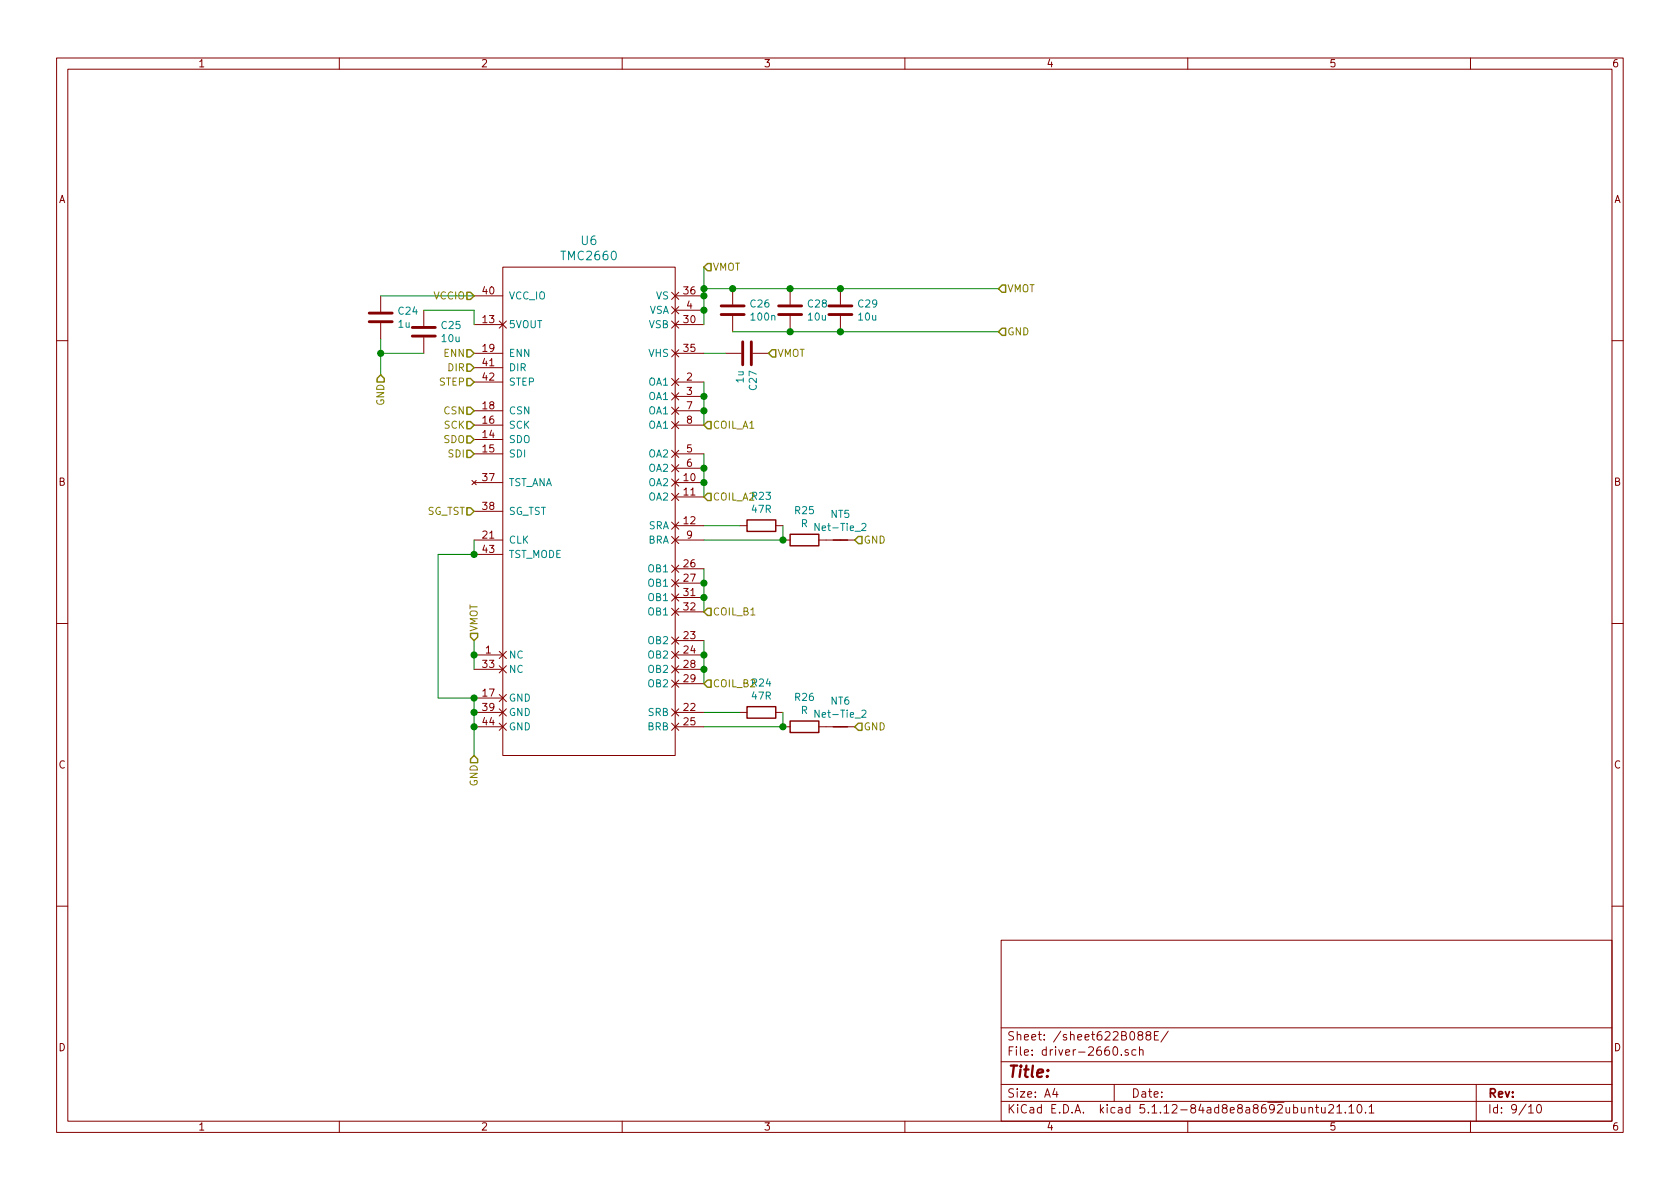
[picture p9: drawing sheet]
<svg xmlns="http://www.w3.org/2000/svg" width="297mm" height="210mm" viewBox="0 0 297 210" stroke-linecap="round" stroke-linejoin="round" font-family="sans-serif">
<g fill="none" stroke="#840000" stroke-width=".18">
<path d="M10 10.3h277v189.9h-277zM12 12.2h273v186.1h-273zM60 10.3v1.9M110 10.3v1.9M160 10.3v1.9M210 10.3v1.9M260 10.3v1.9M67.3 52.3v2.8M67.3 57.1v2.8M74.9 54.9v2.8M74.9 59.7v2.8M83.8 57.4h5.1"/>
<path d="M83.8 52.3h5.1M88.3 56.8l1.2 1.2M88.9 47.2h30.5v86.4h-30.5zM89.5 56.8l-1.2 1.2M118.7 56.8l1.3 1.2M118.7 51.7l1.3 1.3M118.7 54.2l1.3 1.3M119.4 57.4h5.1M119.4 52.3h5.1M119.4 54.9h5.1M120 56.8l-1.3 1.2M120 51.7l-1.3 1.3"/>
<path d="M120 54.2l-1.3 1.3M129.5 51v2.8M129.5 55.9v2.8M139.7 51v2.8M139.7 55.9v2.8M148.6 51v2.8M148.6 55.9v2.8M10 60.2h2M83.8 62.5h5.1M83.8 77.7h5.1M83.8 75.2h5.1M83.8 72.6h5.1"/>
<path d="M83.8 67.6h5.1M83.8 65h5.1M118.7 66.9l1.3 1.3M118.7 69.5l1.3 1.2M118.7 61.8l1.3 1.3M118.7 79.6l1.3 1.3M118.7 72l1.3 1.3M118.7 74.5l1.3 1.3M119.4 62.5h5.1M119.4 75.2h5.1M119.4 72.6h5.1M119.4 67.6h5.1"/>
<path d="M119.4 70.1h5.1M120 66.9l-1.3 1.3M120 69.5l-1.3 1.2M120 61.8l-1.3 1.3M120 79.6l-1.3 1.3M120 72l-1.3 1.3M120 74.5l-1.3 1.3M128.3 62.5h2.8M133.1 62.5h2.8M285 60.2h2M83.4 85l.8 .7M83.8 95.5h5.1"/>
<path d="M83.8 85.3h5.1M83.8 80.3h5.1M83.8 90.4h5.1M83.8 98h5.1M84.2 85l-.8 .7M118.7 84.7l1.3 1.3M118.7 87.2l1.3 1.3M118.7 92.3l1.3 1.3M118.7 99.9l1.3 1.3M118.7 82.2l1.3 1.2M118.7 94.9l1.3 1.2M119.4 95.5h5.1"/>
<path d="M119.4 93h5.1M119.4 85.3h5.1M119.4 87.9h5.1M119.4 80.3h5.1M119.4 82.8h5.1M120 84.7l-1.3 1.3M120 87.2l-1.3 1.3M120 92.3l-1.3 1.3M120 99.9l-1.3 1.3M120 82.2l-1.3 1.2M120 94.9l-1.3 1.2M130.8 93h1.3"/>
<path d="M137.2 93h1.2M138.4 95.5h1.3M144.8 95.5h6.3M10 110.3h2M83.8 115.8h5.1M83.8 118.4h5.1M88.3 115.2l1.2 1.3M88.3 117.7l1.2 1.3M89.5 115.2l-1.2 1.3M89.5 117.7l-1.2 1.3M118.7 112.6l1.3 1.3M118.7 115.2l1.3 1.3"/>
<path d="M118.7 102.5l1.3 1.3M118.7 117.7l1.3 1.3M118.7 105l1.3 1.3M118.7 107.6l1.3 1.2M119.4 115.8h5.1M119.4 113.3h5.1M119.4 100.6h5.1M119.4 103.1h5.1M119.4 118.4h5.1M119.4 105.7h5.1M119.4 108.2h5.1M120 112.6l-1.3 1.3"/>
<path d="M120 115.2l-1.3 1.3M120 102.5l-1.3 1.3M120 117.7l-1.3 1.3M120 105l-1.3 1.3M120 107.6l-1.3 1.2M285 110.3h2M83.8 128.5h5.1M83.8 126h5.1M83.8 123.4h5.1M88.3 122.8l1.2 1.3M88.3 125.3l1.2 1.3M88.3 127.9l1.2 1.3"/>
<path d="M89.5 122.8l-1.2 1.3M89.5 125.3l-1.2 1.3M89.5 127.9l-1.2 1.3M118.7 125.3l1.3 1.3M118.7 127.9l1.3 1.3M118.7 120.3l1.3 1.2M119.4 128.5h5.1M119.4 126h5.1M119.4 120.9h5.1M120 125.3l-1.3 1.3M120 127.9l-1.3 1.3M120 120.3l-1.3 1.2"/>
<path d="M130.8 126h1.3M137.2 126h1.2M138.4 128.5h1.3M144.8 128.5h6.3M10 160.2h2M177 166.3h108v32h-108zM285 160.2h2M60 198.3v1.9M110 198.3v1.9M160 198.3v1.9M177 194.8h108M177 191.8h108"/>
<path d="M177 187.8h108M177 181.8h108M186.5 192.5l-.4 1h1M186.8 193v1M197 185.2l.3-.1a.94 .94 0 0 1 0 1.5h-.2a1 1 0 0 1-.1-1.4zM197 191.8v3M198.3 186.5v.1M199.5 185.7l-.4-.1-.2 .2 .1 .2 .5 .2v.3h-.6M200.8 185.7l-.4-.1-.3 .3 .1 .6 .2 .1 .4-.1M201.5 185.7l.2-.1 .4 .1v.9M201.5 183.1l-.3-.3 .1-.3a.48 .48 0 0 1 .8 .2l-.2 .3a.52 .52 0 0 0-.6 .2 .52 .52 0 0 0 0 .6l.5 .1 .2-.1a.48 .48 0 0 0-.1-.7h-.1M201.5 185.1v1.5"/>
<path d="M202.9 183.1l-.3-.3 .1-.2 .2-.2 .4 .1 .2 .2-.1 .2-.6 .2a.48 .48 0 0 0-.1 .7l.2 .1 .5-.1a.48 .48 0 0 0-.1-.7h-.1M204.1 183.1h.5M204.8 182.4h-.7v1.5h.7M206.6 182.3l-1.3 2M210 198.3v1.9M231.4 196l.2-.2 .4 .1 .1 .9M231.4 195.8v1M232.6 195.8h.5M232.8 195.3v1.3l.3 .2M233.7 195.8v.8a.37 .37 0 0 0 .6 .1M234.3 195.8v1M234.9 195.5l.3-.2h.3l.2 .2 .1 .3-.1 .2-.8 .8h.9"/>
<path d="M236.4 195.8l.4-.5v1.5M236.4 196.8h.8M237.9 196.7v.1M238.5 195.8l.4-.5v1.5M238.5 196.8h.9M240.2 195.4l.1-.1a.81 .81 0 0 1 .6 .6 .81 .81 0 0 1-.3 .8l-.2 .1a.8 .8 0 0 1-.6-.6 .8 .8 0 0 1 .4-.8zM241.4 196.7v.1M242.1 195.8l.4-.5v1.5M242.1 196.8h.8M260 198.3v1.9M261 191.8v6.5M270.3 195.8l.4-.5v1.5"/>
<path d="M270.3 196.8h.8M271.8 195.5l.4-.2a.94 .94 0 0 1 0 1.5 .79 .79 0 0 1-.4-1.3z"/>
</g>
<path d="M65.3 56.9h4M65.3 55.4h4M72.9 59.4h4.1M72.9 57.9h4.1M127.5 55.6h4.1M127.5 54.1h4.1M137.7 55.6h4M137.7 54.1h4M146.6 55.6h4M146.6 54.1h4M131.3 60.4v4.1M132.8 60.4v4.1" fill="none" stroke="#840000" stroke-width=".51"/>
<path d="M132.1 91.9h5.1v2.1h-5.1zM139.7 94.5h5.1v2h-5.1zM147.3 95.5h2.6M132.1 125h5.1v2h-5.1zM139.7 127.5h5.1v2h-5.1zM147.3 128.5h2.6" fill="none" stroke="#840000" stroke-width=".25"/>
<path d="M144.8 92.6v1.2l-.7-1.2v1.2M152.4 92.7l.5-.1 .2 .3v.2l-.8 .7h.8M144.8 125.6v1.2l-.7-1.2v1.2M152.4 125.7l.5-.1 .2 .3v.2l-.8 .7h.8" fill="none" stroke="#008484" stroke-width=".18"/>
<g fill="none" stroke="#008400" stroke-width=".18">
<path d="M67.3 59.9v6.4M67.3 52.3h16.5M74.9 54.9h8.9v2.5M124.5 47.2v10.2M124.5 51h52M129.5 58.7h47M67.3 62.5h7.6M124.5 67.6v7.6M124.5 62.5h3.8M83.8 95.5v2.5h-6.3v25.4h6.3v10.2M124.5 80.3v7.6M124.5 93h6.3"/>
<path d="M138.4 93v2.5h-13.9M83.8 113.3v5.1M124.5 100.6v7.6M124.5 113.3v7.6M124.5 126h6.3M138.4 126v2.5h-13.9"/>
</g>
<g fill="none" stroke="#848400" stroke-width=".25">
<path d="M82.5 51.7h.7l.6 .6-.6 .7h-.7zM125.1 46.6h.6v1.3h-.6l-.6-.7zM177.2 50.4h.6v1.3h-.6l-.7-.7zM177.2 58h.6v1.3h-.6l-.7-.6zM67.3 66.3l.6 .6v.7h-1.2v-.7zM82.5 61.8h.7l.6 .7-.6 .6h-.7zM82.5 79.6h.7l.6 .7-.6 .6h-.7zM82.5 74.5h.7l.6 .7-.6 .6h-.7zM82.5 72h.7l.6 .6-.6 .7h-.7zM82.5 77.1h.7l.6 .6-.6 .7h-.7zM82.5 66.9h.7l.6 .7-.6 .6h-.7zM82.5 64.4h.7l.6 .6-.6 .7h-.7z"/>
<path d="M125.1 74.5h.6v1.3h-.6l-.6-.6zM136.5 61.8h.7v1.3h-.7l-.6-.6zM82.5 89.8h.7l.6 .6-.6 .7h-.7zM125.1 87.2h.6v1.3h-.6l-.6-.6zM151.8 94.9h.6v1.2h-.6l-.7-.6zM83.2 112h1.3v.6l-.7 .7-.6-.7zM125.1 107.6h.6v1.2h-.6l-.6-.6zM83.2 134.2l.6-.6 .7 .6v.7h-1.3zM125.1 120.3h.6v1.2h-.6l-.6-.6zM151.8 127.9h.6v1.3h-.6l-.7-.7z"/>
</g>
<g fill="#008400" stroke="#008400" stroke-width=".25">
<circle cx="83.8" cy="123.4" r=".51"/>
<circle cx="148.6" cy="58.7" r=".51"/>
<circle cx="138.4" cy="128.5" r=".51"/>
<circle cx="83.8" cy="98" r=".51"/>
<circle cx="83.8" cy="128.5" r=".51"/>
<circle cx="83.8" cy="126" r=".51"/>
<circle cx="83.8" cy="115.8" r=".51"/>
<circle cx="148.6" cy="51" r=".51"/>
<circle cx="124.5" cy="85.3" r=".51"/>
<circle cx="138.4" cy="95.5" r=".51"/>
<circle cx="67.3" cy="62.5" r=".51"/>
<circle cx="124.5" cy="52.3" r=".51"/>
<circle cx="124.5" cy="54.9" r=".51"/>
<circle cx="124.5" cy="118.4" r=".51"/>
<circle cx="139.7" cy="51" r=".51"/>
<circle cx="124.5" cy="115.8" r=".51"/>
<circle cx="139.7" cy="58.7" r=".51"/>
<circle cx="124.5" cy="51" r=".51"/>
<circle cx="129.5" cy="51" r=".51"/>
<circle cx="124.5" cy="70.1" r=".51"/>
<circle cx="124.5" cy="105.7" r=".51"/>
<circle cx="124.5" cy="72.6" r=".51"/>
<circle cx="124.5" cy="103.1" r=".51"/>
<circle cx="124.5" cy="82.8" r=".51"/>
</g>
<text font-size="2.8" fill="#840000" x="178" y="190.5">Title:</text>
<g font-size="2.1" fill="#008484">
<text x="99.5" y="46">TMC2660</text>
<text x="102.8" y="43.3">U6</text>
</g>
<g font-size="2.1" fill="#840000">
<text x="178" y="184">Sheet: /sheet622B088E/</text>
<text x="178" y="186.7">File: driver-2660.sch</text>
<text x="178" y="196.9">KiCad E.D.A. kicad 5.1.12-84ad8e8a8692ubuntu21.10.1</text>
<text x="178" y="194.1">Size: A4</text>
<text x="200" y="194.1">Date:</text>
<text x="263" y="194.1">Rev:</text>
<text x="263" y="196.9">Id: 9/10</text>
</g>
<g font-size="1.8" fill="#840000">
<text x="35" y="11.9">1</text>
<text x="85" y="11.9">2</text>
<text x="135" y="11.9">3</text>
<text x="185" y="11.9">4</text>
<text x="235" y="11.9">5</text>
<text x="285" y="11.9">6</text>
<text x="10.4" y="35.9">A</text>
<text x="285.4" y="35.9">A</text>
<text x="85.4" y="52.1">40</text>
<text x="121" y="52.1">36</text>
<text x="85.4" y="57.1">13</text>
<text x="121" y="57.1">30</text>
<text x="121.4" y="54.6">4</text>
<text x="85.4" y="62.2">19</text>
<text x="85.4" y="64.8">41</text>
<text x="121" y="62.2">35</text>
<text x="85.4" y="67.3">42</text>
<text x="121.4" y="67.3">2</text>
<text x="121.4" y="69.8">3</text>
<text x="85.4" y="77.5">14</text>
<text x="85.4" y="74.9">16</text>
<text x="85.4" y="72.4">18</text>
<text x="121.4" y="72.4">7</text>
<text x="121.4" y="74.9">8</text>
<text x="85.4" y="80">15</text>
<text x="121.4" y="80">5</text>
<text x="121.4" y="82.5">6</text>
<text x="10.4" y="85.9">B</text>
<text x="85.4" y="85.1">37</text>
<text x="121" y="85.1">10</text>
<text x="121" y="87.6">11</text>
<text x="285.4" y="85.9">B</text>
<text x="85.4" y="95.2">21</text>
<text x="85.4" y="90.2">38</text>
<text x="121" y="92.7">12</text>
<text x="121.4" y="95.2">9</text>
<text x="85.4" y="97.8">43</text>
<text x="121" y="100.3">26</text>
<text x="121" y="102.9">27</text>
<text x="121" y="105.4">31</text>
<text x="121" y="107.9">32</text>
<text x="121" y="113">23</text>
<text x="85.4" y="118.1">33</text>
<text x="85.9" y="115.6">1</text>
<text x="121" y="115.6">24</text>
<text x="121" y="118.1">28</text>
<text x="85.4" y="123.2">17</text>
<text x="85.4" y="125.7">39</text>
<text x="121" y="125.7">22</text>
<text x="121" y="120.6">29</text>
<text x="85.4" y="128.3">44</text>
<text x="121" y="128.3">25</text>
<text x="10.4" y="135.9">C</text>
<text x="285.4" y="135.9">C</text>
<text x="10.4" y="185.9">D</text>
<text x="285.4" y="185.9">D</text>
<text x="35" y="199.9">1</text>
<text x="85" y="199.9">2</text>
<text x="135" y="199.9">3</text>
<text x="185" y="199.9">4</text>
<text x="235" y="199.9">5</text>
<text x="285" y="199.9">6</text>
</g>
<g font-size="1.8" fill="#848400">
<text x="126" y="47.9">VMOT</text>
<text x="76.7" y="53">VCCIO</text>
<text x="178.1" y="51.7">VMOT</text>
<text x="178.1" y="59.3">GND</text>
<text x="78.6" y="63.1">ENN</text>
<text x="79.2" y="65.7">DIR</text>
<text x="137.4" y="63.1">VMOT</text>
<text x="67.9" y="71.7" transform="rotate(-90 67.9 71.7)">GND</text>
<text x="77.7" y="68.2">STEP</text>
<text x="78.6" y="75.8">SCK</text>
<text x="78.6" y="73.3">CSN</text>
<text x="126" y="75.8">COIL_A1</text>
<text x="78.5" y="78.4">SDO</text>
<text x="79.3" y="80.9">SDI</text>
<text x="126" y="88.5">COIL_A2R23</text>
<text x="75.4" y="91.1">SG_TST</text>
<text x="152.7" y="96.1">GND</text>
<text x="84.5" y="111.8" transform="rotate(-90 84.5 111.8)">VMOT</text>
<text x="126" y="108.8">COIL_B1</text>
<text x="126" y="121.5">COIL_B2R24</text>
<text x="152.7" y="129.2">GND</text>
<text x="84.5" y="139.1" transform="rotate(-90 84.5 139.1)">GND</text>
</g>
<g font-size="1.8" fill="#008484">
<text x="89.9" y="53">VCC_IO</text>
<text x="116" y="53">VS</text>
<text x="70.5" y="58">1u</text>
<text x="70.5" y="55.6">C24</text>
<text x="78.1" y="58.2">C25</text>
<text x="89.9" y="58">5VOUT</text>
<text x="114.7" y="58">VSB</text>
<text x="114.7" y="55.5">VSA</text>
<text x="132.7" y="54.4">C26</text>
<text x="132.9" y="56.7">100n</text>
<text x="142.9" y="54.4">C28</text>
<text x="143" y="56.7">10u</text>
<text x="151.8" y="54.4">C29</text>
<text x="151.8" y="56.7">10u</text>
<text x="78.2" y="60.5">10u</text>
<text x="89.9" y="63.1">ENN</text>
<text x="89.9" y="65.7">DIR</text>
<text x="114.7" y="63.1">VHS</text>
<text x="89.9" y="68.2">STEP</text>
<text x="114.7" y="68.2">OA1</text>
<text x="114.7" y="70.7">OA1</text>
<text x="131.5" y="67.7" transform="rotate(-90 131.5 67.7)">1u</text>
<text x="133.8" y="68.9" transform="rotate(-90 133.8 68.9)">C27</text>
<text x="89.9" y="75.8">SCK</text>
<text x="89.9" y="73.3">CSN</text>
<text x="114.7" y="73.3">OA1</text>
<text x="114.7" y="75.8">OA1</text>
<text x="89.9" y="78.4">SDO</text>
<text x="89.9" y="80.9">SDI</text>
<text x="114.7" y="80.9">OA2</text>
<text x="114.7" y="83.4">OA2</text>
<text x="89.9" y="86">TST_ANA</text>
<text x="114.7" y="86">OA2</text>
<text x="114.7" y="88.5">OA2</text>
<text x="89.9" y="91.1">SG_TST</text>
<text x="114.6" y="93.6">SRA</text>
<text x="133" y="90.7">47R</text>
<text x="140.6" y="90.9">R25</text>
<text x="141.6" y="93.2">R</text>
<text x="144.6" y="93.9">Net-Tie_2</text>
<text x="146.9" y="91.6">NT5</text>
<text x="89.9" y="96.1">CLK</text>
<text x="89.9" y="98.7">TST_MODE</text>
<text x="114.5" y="96.1">BRA</text>
<text x="114.7" y="101.2">OB1</text>
<text x="114.7" y="103.8">OB1</text>
<text x="114.7" y="106.3">OB1</text>
<text x="114.7" y="113.9">OB2</text>
<text x="114.7" y="108.8">OB1</text>
<text x="89.9" y="116.5">NC</text>
<text x="89.9" y="119">NC</text>
<text x="114.7" y="116.5">OB2</text>
<text x="114.7" y="119">OB2</text>
<text x="89.9" y="124.1">GND</text>
<text x="114.7" y="121.5">OB2</text>
<text x="133" y="123.7">47R</text>
<text x="140.6" y="123.9">R26</text>
<text x="146.9" y="124.6">NT6</text>
<text x="89.9" y="126.6">GND</text>
<text x="89.9" y="129.2">GND</text>
<text x="114.5" y="129.2">BRB</text>
<text x="114.6" y="126.6">SRB</text>
<text x="141.6" y="126.3">R</text>
<text x="144.6" y="126.9">Net-Tie_2</text>
</g>
</svg>
